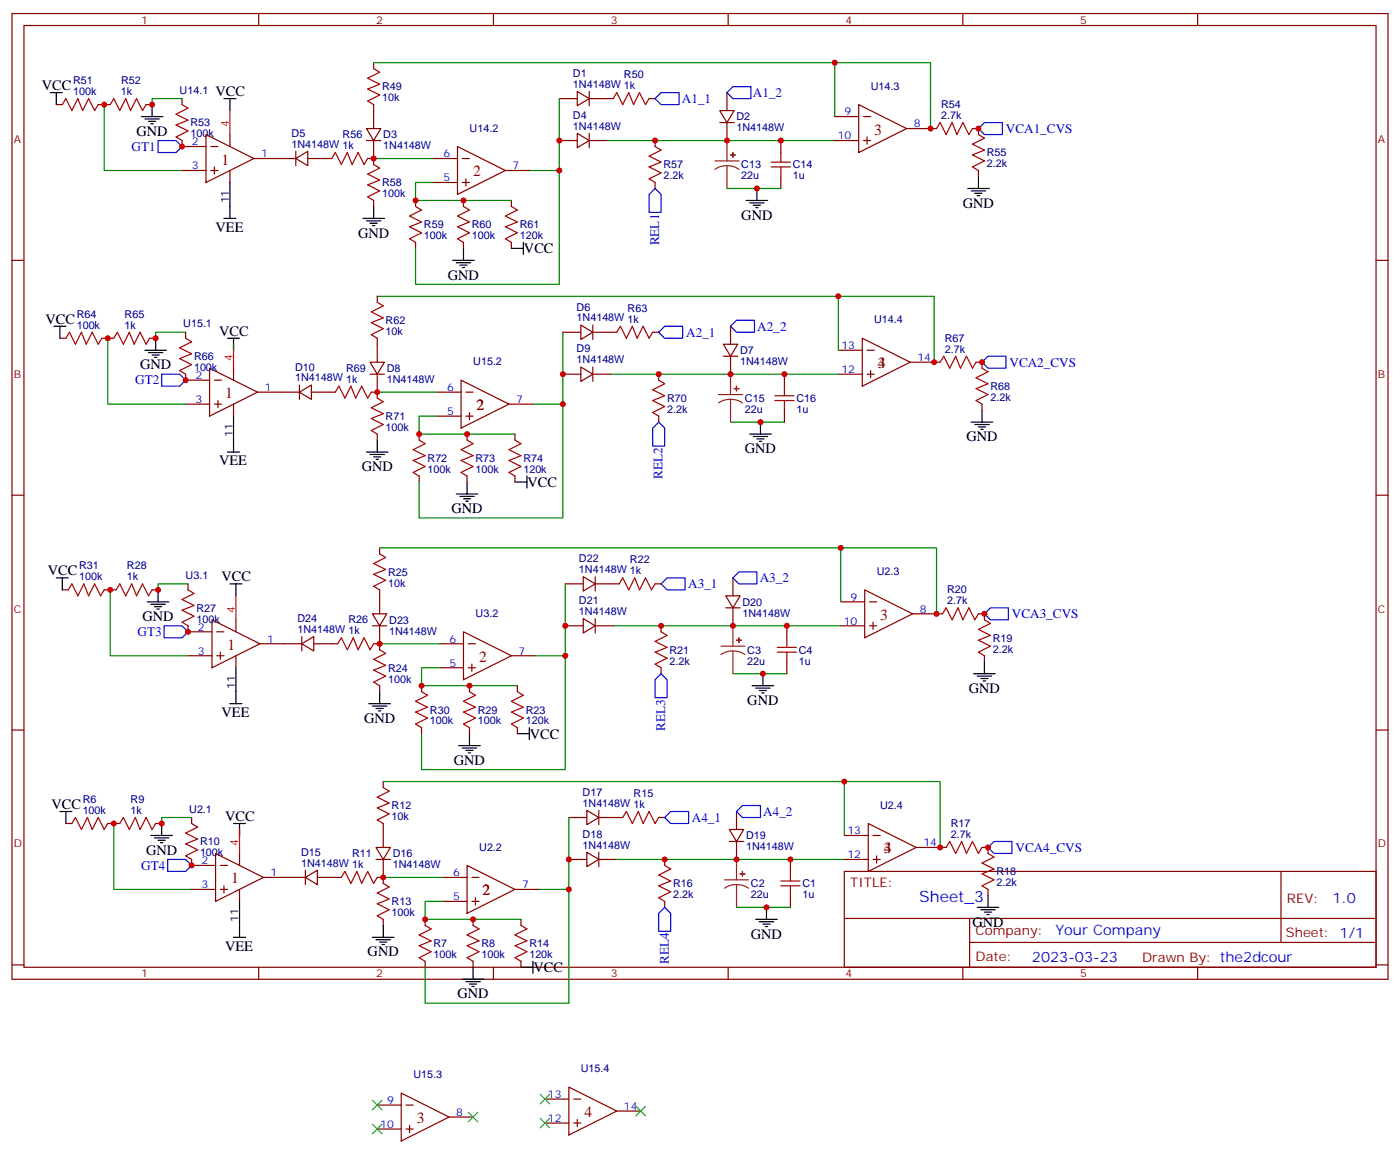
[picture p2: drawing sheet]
<svg xmlns="http://www.w3.org/2000/svg" width="412mm" height="339mm" viewBox="0 0 412 339" stroke-linecap="round" stroke-linejoin="round" font-family="sans-serif">
<g fill="none" stroke="#870000" stroke-width=".35">
<path d="M3.5 4h405.4v284.3h-405.4zM7.1 7.5h398.2v277.3h-398.2zM76.2 4v3.5M110.1 18.5v1.7M145.3 4v3.5M214.5 4v3.5M283.6 4v3.5M352.8 4v3.5M16.6 30.8h1.7M28.9 30.8h3.6M43 30.8h1.8M53.6 29v1.8"/>
<path d="M60.7 39.6l14.1 7.1-14.1 7zM67.7 39.6v3.5M107.9 37.9h4.3l-2.1 3.5zM110.1 30.8v7.1M164.7 29h5.3M170 26.9l3.6 2.1-3.6 2.2zM170 39.3l3.6 2.1-3.6 2.1zM173.6 29h7M173.6 26.9v4.3M173.6 39.3v4.2M191.2 29h1.8M212 32.6h4.3l-2.2 3.5z"/>
<path d="M212 36.1h4.3M214.1 27.3v5.3M214.1 36.1v5.3M245.9 34.3h7M252.9 30.8l14.2 7.1-14.2 7zM254.4 34.3h2.1M267.1 37.9h8.8M286.5 37.9h1.7v1.7M53.6 41.4v1.7h7.1M53.6 50.2h7.1M62.1 43.1h2.1M62.1 50.2h2.1"/>
<path d="M63.1 49.1v2.2M67.7 50.2v3.5M74.8 46.7h12.3M87.1 46.7l3.6-2.1v4.2zM87.1 44.6v4.2M90.7 46.7h7M107.9 41.4h4.3M108.3 46.7h1.8M110.1 41.4v7M110.1 59v1.8M122.4 59v1.8M127.7 46.7h7.1"/>
<path d="M127.7 53.7h7.1M134.8 43.1l14.1 7.1-14.1 7.1zM136.2 46.7h2.1M136.2 53.7h2.1M136.5 59v1.8M137.2 52.7v2.1M148.9 50.2h7M150.6 59v1.8M164.7 41.4h5.3M173.6 41.4h5.3M193 41.4v1.7M193 53.7v1.8"/>
<path d="M230 41.4v3.5M230 52v3.5M245.9 41.4h7M254.4 41.4h2.1M255.4 40.3v2.1M288.2 50.2v1.8M3.5 76.7h3.6M122.4 71.4v1.7M136.5 71.4v1.7M150.6 71.4v1.7M405.3 76.7h3.6M17.6 99.6h1.8"/>
<path d="M30 99.6h3.5M44.1 99.6h1.8M54.7 97.8v1.8M111.1 87.2v1.8M111.1 99.6v7M165.8 97.8h5.3M171.1 95.7l3.5 2.1-3.5 2.1zM174.6 97.8h7.1M174.6 95.7v4.2M192.3 97.8h1.7M215.2 96.1v5.3M254 99.6l14.1 7-14.1 7.1z"/>
<path d="M54.7 110.2v1.7h7M54.7 119h7M61.7 108.4l14.1 7.1-14.1 7zM63.1 111.9h2.2M63.1 119h2.2M64.2 117.9v2.2M68.8 108.4v3.5M68.8 119v3.5M75.8 115.5h12.4M88.2 115.5l3.5-2.2v4.3zM88.2 113.3v4.3M91.7 115.5h7.1"/>
<path d="M109 106.6h4.2l-2.1 3.6zM109 110.2h4.2M109.4 115.5h1.7M111.1 110.2v7M128.8 115.5h7M135.8 111.9l14.1 7.1-14.1 7zM137.2 115.5h2.1M149.9 119h7.1M165.8 110.2h5.3M171.1 108.1l3.5 2.1-3.5 2.1zM174.6 110.2h5.3M174.6 108.1v4.2"/>
<path d="M194 110.2v1.7M213.1 101.4h4.2l-2.1 3.5zM213.1 104.9h4.2M215.2 104.9v5.3M231.1 110.2v3.5M246.9 103.1h7.1M246.9 110.2h7.1M255.4 103.1h2.1M255.4 110.2h2.1M256.5 109.1v2.1M268.1 106.6h8.8M287.5 106.6h1.8v1.8"/>
<path d="M289.3 119v1.8M111.1 127.8v1.8M123.5 127.8v1.8M128.8 122.5h7M137.2 122.5h2.1M137.6 127.8v1.8M138.3 121.5v2.1M151.7 127.8v1.8M194 122.5v1.8M231.1 120.8v3.5M3.5 145.8h3.6M123.5 140.2v1.7"/>
<path d="M137.6 140.2v1.7M151.7 140.2v1.7M405.3 145.8h3.6M18.3 173.7h1.8M30.7 173.7h3.5M44.8 173.7h1.8M55.4 171.9v1.8M111.8 161.3v1.8M111.8 173.7v7M166.5 171.9h5.3M171.8 169.8l3.5 2.1-3.5 2.1zM175.3 171.9h7.1"/>
<path d="M175.3 169.8v4.2M193 171.9h1.7M213.8 175.4h4.2l-2.1 3.6zM213.8 179h4.2M215.9 170.1v5.3M215.9 179v5.3M247.6 177.2h7.1M254.7 173.7l14.1 7-14.1 7.1zM256.1 177.2h2.1M55.4 193.1h7M55.4 184.3v1.7h7M62.4 182.5l14.2 7-14.2 7.1z"/>
<path d="M63.9 193.1h2.1M63.9 186h2.1M64.9 192v2.1M69.5 182.5v3.5M69.5 193.1v3.5M76.6 189.5h12.3M88.9 189.5l3.5-2.1v4.3zM88.9 187.4v4.3M92.4 189.5h7.1M109.7 180.7h4.2l-2.1 3.6zM109.7 184.3h4.2M110.1 189.5h1.7"/>
<path d="M111.8 184.3v7M129.5 189.5h7M129.5 196.6h7M136.5 186l14.1 7.1-14.1 7zM137.9 189.5h2.2M137.9 196.6h2.2M139 195.5v2.2M150.6 193.1h7.1M166.5 184.3h5.3M171.8 182.1l3.5 2.2-3.5 2.1zM175.3 184.3h5.3M175.3 182.1v4.3"/>
<path d="M194.7 184.3v1.7M194.7 196.6v1.8M231.8 184.3v3.5M231.8 194.8v3.6M247.6 184.3h7.1M256.1 184.3h2.1M257.2 183.2v2.1M268.8 180.7h8.8M288.2 180.7h1.8v1.8M290 193.1v1.7M3.5 214.9h3.6M111.8 201.9v1.8"/>
<path d="M124.2 201.9v1.8M124.2 214.2v1.8M138.3 201.9v1.8M138.3 214.2v1.8M152.4 201.9v1.8M152.4 214.2v1.8M405.3 214.9h3.6M112.9 230.1v1.8M172.9 238.6l3.5 2.1-3.5 2.1zM176.4 238.6v4.2M217 238.9v5.3M19.4 242.5h1.8"/>
<path d="M31.7 242.5h3.6M45.9 242.5h1.7M56.4 240.7v1.8M56.4 253v1.8h7.1M63.5 251.3l14.1 7-14.1 7.1zM64.9 254.8h2.1M70.6 251.3v3.5M77.6 258.3h12.4M90 258.3l3.5-2.1v4.3zM90 256.2v4.3M93.5 258.3h7M110.8 249.5h4.2l-2.1 3.5z"/>
<path d="M110.8 253h4.2M111.1 258.3h1.8M112.9 242.5v7M112.9 253v7.1M130.5 258.3h7.1M137.6 254.8l14.1 7.1-14.1 7zM139 258.3h2.1M167.6 253h5.3M167.6 240.7h5.3M172.9 250.9l3.5 2.1-3.5 2.2zM176.4 253h5.3M176.4 240.7h7"/>
<path d="M176.4 250.9v4.3M194 240.7h1.8M195.8 253v1.8M214.8 244.2h4.3l-2.1 3.6zM214.8 247.8h4.3M217 247.8v5.2M232.8 253v3.6M248.7 256.6h156.6v28.2h-156.6zM248.7 253h7.1M248.7 246h7.1M255.8 242.5l14.1 7-14.1 7.1zM257.2 253h2.1"/>
<path d="M257.2 246h2.1M258.2 252v2.1M269.9 249.5h8.8M289.3 249.5h1.7v1.8M377.3 256.6v20.9M56.4 261.9h7.1M64.9 261.9h2.1M66 260.8v2.1M70.6 261.9v3.5M112.9 270.7v1.8M125.2 270.7v1.8M130.5 265.4h7.1"/>
<path d="M139 265.4h2.1M139.3 270.7v1.8M140.1 264.3v2.2M151.7 261.9h7M153.5 270.7v1.8M195.8 265.4v1.8M232.8 263.6v3.6M248.7 270.4h156.5M285.6 277.5h119.6M285.6 270.4v14.1M291 261.9v1.7M3.5 284.1h3.6"/>
<path d="M76.2 284.8v3.5M125.2 283v1.8M139.3 283v1.8M145.3 284.8v3.5M153.5 283v1.8M214.5 284.8v3.5M283.6 284.8v3.5M352.8 284.8v3.5M405.3 284.1h3.6M111.1 325.4h7.1M111.1 332.4h7.1M118.2 321.8l14.1 7.1-14.1 7.1z"/>
<path d="M119.6 325.4h2.1M119.6 332.4h2.1M120.6 331.4v2.1M132.3 328.9h7M160.5 323.6h7.1M160.5 330.7h7.1M167.6 320.1l14.1 7-14.1 7.1zM169 323.6h2.1M169 330.7h2.1M170 329.6v2.1M181.7 327.1h7"/>
</g>
<g fill="none" stroke="#000" stroke-width=".35">
<path d="M14.8 27.3h3.5M16.6 27.3v3.5M41.6 34.3h6.4M42.7 35h4.2M43.7 35.7h2.2M44.4 36.4h.8M44.8 30.8v3.5M66 29h3.5M67.7 29v3.6M67.7 53.7v10.6M219.8 59h6.3M220.8 59.7h4.3"/>
<path d="M223 55.5v3.5M285 55.5h6.4M286.1 56.2h4.2M287.2 56.9h2.1M287.9 57.6h.7M288.2 52v3.5M66 64.3h3.5M106.9 64.3h6.3M107.9 65h4.3M109 65.7h2.1M109.7 66.4h.7M110.1 60.8v3.5"/>
<path d="M133.3 76.7h6.4M134.4 77.4h4.2M135.5 78.1h2.1M136.2 78.8h.7M136.5 73.1v3.6M150.6 73.1h3.6M154.2 71.4v3.5M221.9 60.4h2.1M222.6 61.1h.7M15.9 96.1h3.5M17.6 96.1v3.5M45.9 99.6v3.5"/>
<path d="M67 99.6h3.6M68.8 99.6v3.5M42.7 103.1h6.3M43.7 103.8h4.3M44.8 104.5h2.1M45.5 105.2h.7M67 133.1h3.6M68.8 122.5v10.6M107.9 133.1h6.4M109 133.8h4.2M110.1 134.5h2.1M110.8 135.2h.7"/>
<path d="M111.1 129.6v3.5M220.8 127.8h6.4M221.9 128.5h4.2M223 129.2h2.1M223.7 129.9h.7M224 124.3v3.5M286.1 124.3h6.4M287.2 125h4.2M288.2 125.7h2.1M288.9 126.4h.7M289.3 120.8v3.5M134.4 145.5h6.4"/>
<path d="M135.5 146.2h4.2M136.5 146.9h2.1M137.2 147.6h.7M137.6 141.9v3.6M151.7 141.9h3.5M155.2 140.2v3.5M16.6 170.1h3.5M18.3 170.1v3.6M43.4 177.2h6.3M44.4 177.9h4.3M45.5 178.6h2.1M46.2 179.3h.7"/>
<path d="M46.6 173.7v3.5M67.7 171.9h3.6M69.5 171.9v3.5M69.5 196.6v10.6M224.7 198.4v3.5M286.8 198.4h6.4M287.9 199.1h4.2M288.9 199.8h2.1M290 194.8v3.6M67.7 207.2h3.6M108.7 207.2h6.3M109.7 207.9h4.2"/>
<path d="M110.8 208.6h2.1M111.5 209.3h.7M111.8 203.7v3.5M135.1 219.5h6.4M138.3 216v3.5M152.4 216h3.5M155.9 214.2v3.6M221.5 201.9h6.4M222.6 202.6h4.2M223.7 203.3h2.1M224.4 204h.7M289.6 200.5h.7"/>
<path d="M17.6 238.9h3.6M19.4 238.9v3.6M136.2 220.2h4.2M137.2 220.9h2.1M137.9 221.7h.7M44.4 246h6.4M45.5 246.7h4.2M46.6 247.4h2.1M47.3 248.1h.7M47.6 242.5v3.5M68.8 242.5h3.5M70.6 242.5v3.5"/>
<path d="M68.8 276h3.5M70.6 265.4v10.6M109.7 276h6.4M110.8 276.7h4.2M111.8 277.4h2.1M112.5 278.1h.7M112.9 272.5v3.5M222.6 270.7h6.4M223.7 271.4h4.2M224.7 272.1h2.1M225.4 272.8h.7M225.8 267.2v3.5"/>
<path d="M287.9 267.2h6.3M288.9 267.9h4.3M290 268.6h2.1M290.7 269.3h.7M291 263.6v3.6M136.2 288.3h6.3M137.2 289h4.3M138.3 289.7h2.1M139 290.4h.7M139.3 284.8v3.5M153.5 284.8h3.5M157 283v3.6"/>
</g>
<g fill="none" stroke="#a10000" stroke-width=".35">
<path d="M18.3 30.8l1.1-1.8 1.8 3.6 1.7-3.6 1.4 3.6 1.8-3.6 1.8 3.6 1-1.8M32.5 30.8l1-1.8 1.8 3.6 1.7-3.6 1.5 3.6 1.7-3.6 1.8 3.6 1-1.8M53.6 30.8l1.8 1.1-3.5 1.7 3.5 1.8-3.5 1.4 3.5 1.8-3.5 1.7 1.7 1.1M110.1 20.2l1.7 1.1-3.5 1.7 3.5 1.8-3.5 1.4 3.5 1.8-3.5 1.7 1.8 1.1M180.6 29l1.1-1.7 1.7 3.5 1.8-3.5 1.4 3.5 1.8-3.5 1.7 3.5 1.1-1.8M275.9 37.9l1-1.8 1.8 3.5 1.8-3.5 1.4 3.5 1.7-3.5 1.8 3.5 1.1-1.7M288.2 39.6l1.8 1.1-3.5 1.7 3.5 1.8-3.5 1.4 3.5 1.8-3.5 1.7 1.7 1.1M97.7 46.7l1.1-1.8 1.7 3.5 1.8-3.5 1.4 3.5 1.8-3.5 1.7 3.5 1.1-1.7M110.1 48.4l1.7 1.1-3.5 1.8 3.5 1.7-3.5 1.4 3.5 1.8-3.5 1.8 1.8 1M193 43.1l1.7 1.1-3.5 1.8 3.5 1.7-3.5 1.4 3.5 1.8-3.5 1.8 1.8 1M227.2 49.1h5.6M227.2 47.7h5.6"/>
<path d="M230 44.9v2.8M230 49.1v2.9M122.4 60.8l1.8 1-3.6 1.8 3.6 1.8-3.6 1.4 3.6 1.7-3.6 1.8 1.8 1.1M136.5 60.8l1.8 1-3.5 1.8 3.5 1.8-3.5 1.4 3.5 1.7-3.5 1.8 1.7 1.1M150.6 60.8l1.8 1-3.5 1.8 3.5 1.8-3.5 1.4 3.5 1.7-3.5 1.8 1.7 1.1M19.4 99.6l1.1-1.8 1.7 3.6 1.8-3.6 1.4 3.6 1.8-3.6 1.7 3.6 1.1-1.8M33.5 99.6l1.1-1.8 1.7 3.6 1.8-3.6 1.4 3.6 1.8-3.6 1.7 3.6 1.1-1.8M54.7 99.6l1.7 1-3.5 1.8 3.5 1.8-3.5 1.4 3.5 1.8-3.5 1.7 1.8 1.1M111.1 89l1.8 1.1-3.5 1.7 3.5 1.8-3.5 1.4 3.5 1.8-3.5 1.7 1.7 1.1M181.7 97.8l1-1.7 1.8 3.5 1.8-3.5 1.4 3.5 1.7-3.5 1.8 3.5 1.1-1.8M98.8 115.5l1-1.8 1.8 3.5 1.8-3.5 1.4 3.5 1.7-3.5 1.8 3.5 1.1-1.7M111.1 117.2l1.8 1.1-3.5 1.8 3.5 1.7-3.5 1.4 3.5 1.8-3.5 1.8 1.7 1"/>
<path d="M194 111.9l1.8 1.1-3.5 1.8 3.5 1.7-3.5 1.4 3.5 1.8-3.5 1.8 1.7 1M228.2 117.9h5.7M228.2 116.5h5.7M231.1 113.7v2.8M231.1 117.9v2.9M276.9 106.6l1.1-1.7 1.8 3.5 1.7-3.5 1.4 3.5 1.8-3.5 1.8 3.5 1-1.8M289.3 108.4l1.7 1.1-3.5 1.7 3.5 1.8-3.5 1.4 3.5 1.8-3.5 1.7 1.8 1.1M123.5 129.6l1.7 1-3.5 1.8 3.5 1.8-3.5 1.4 3.5 1.7-3.5 1.8 1.8 1.1M137.6 129.6l1.7 1-3.5 1.8 3.5 1.8-3.5 1.4 3.5 1.7-3.5 1.8 1.8 1.1M151.7 129.6l1.8 1-3.6 1.8 3.6 1.8-3.6 1.4 3.6 1.7-3.6 1.8 1.8 1.1M20.1 173.7l1.1-1.8 1.7 3.5 1.8-3.5 1.4 3.5 1.8-3.5 1.7 3.5 1.1-1.7M34.2 173.7l1.1-1.8 1.7 3.5 1.8-3.5 1.4 3.5 1.8-3.5 1.7 3.5 1.1-1.7"/>
<path d="M55.4 173.7l1.7 1-3.5 1.8 3.5 1.8-3.5 1.4 3.5 1.7-3.5 1.8 1.8 1.1M111.8 163.1l1.8 1-3.5 1.8 3.5 1.8-3.5 1.4 3.5 1.8-3.5 1.7 1.7 1.1M182.4 171.9l1-1.8 1.8 3.6 1.8-3.6 1.4 3.6 1.7-3.6 1.8 3.6 1.1-1.8M99.5 189.5l1-1.7 1.8 3.5 1.8-3.5 1.4 3.5 1.7-3.5 1.8 3.5 1.1-1.8M111.8 191.3l1.8 1.1-3.5 1.7 3.5 1.8-3.5 1.4 3.5 1.8-3.5 1.7 1.7 1.1M194.7 186l1.8 1.1-3.5 1.7 3.5 1.8-3.5 1.4 3.5 1.8-3.5 1.7 1.7 1.1M229 192h5.6M229 190.6h5.6M231.8 187.8v2.8M231.8 192v2.8M277.6 180.7l1.1-1.7 1.8 3.5 1.7-3.5 1.4 3.5 1.8-3.5 1.8 3.5 1-1.8M290 182.5l1.7 1.1-3.5 1.7 3.5 1.8-3.5 1.4 3.5 1.8-3.5 1.7 1.8 1.1"/>
<path d="M124.2 203.7l1.7 1-3.5 1.8 3.5 1.7-3.5 1.5 3.5 1.7-3.5 1.8 1.8 1M138.3 203.7l1.8 1-3.6 1.8 3.6 1.7-3.6 1.5 3.6 1.7-3.6 1.8 1.8 1M152.4 203.7l1.8 1-3.6 1.8 3.6 1.7-3.6 1.5 3.6 1.7-3.6 1.8 1.8 1M112.9 231.9l1.8 1-3.6 1.8 3.6 1.8-3.6 1.4 3.6 1.7-3.6 1.8 1.8 1.1M21.2 242.5l1-1.8 1.8 3.5 1.8-3.5 1.4 3.5 1.7-3.5 1.8 3.5 1-1.7M35.3 242.5l1-1.8 1.8 3.5 1.8-3.5 1.4 3.5 1.7-3.5 1.8 3.5 1.1-1.7M56.4 242.5l1.8 1-3.5 1.8 3.5 1.8-3.5 1.4 3.5 1.7-3.5 1.8 1.7 1M100.5 258.3l1.1-1.7 1.8 3.5 1.7-3.5 1.4 3.5 1.8-3.5 1.8 3.5 1-1.8M183.4 240.7l1.1-1.8 1.8 3.6 1.7-3.6 1.4 3.6 1.8-3.6 1.8 3.6 1-1.8M195.8 254.8l1.8 1.1-3.6 1.7 3.6 1.8-3.6 1.4 3.6 1.8-3.6 1.7 1.8 1.1M230 259.4h5.7M232.8 256.6v2.8"/>
<path d="M278.7 249.5l1.1-1.7 1.7 3.5 1.8-3.5 1.4 3.5 1.8-3.5 1.7 3.5 1.1-1.8M291 251.3l1.8 1-3.5 1.8 3.5 1.8-3.5 1.4 3.5 1.7-3.5 1.8 1.7 1.1M112.9 260.1l1.8 1.1-3.6 1.7 3.6 1.8-3.6 1.4 3.6 1.8-3.6 1.7 1.8 1.1M125.2 272.5l1.8 1-3.5 1.8 3.5 1.7-3.5 1.4 3.5 1.8-3.5 1.8 1.7 1M139.3 272.5l1.8 1-3.5 1.8 3.5 1.7-3.5 1.4 3.5 1.8-3.5 1.8 1.7 1M153.5 272.5l1.7 1-3.5 1.8 3.5 1.7-3.5 1.4 3.5 1.8-3.5 1.8 1.8 1M230 260.8h5.7M232.8 260.8v2.8"/>
</g>
<g fill="none" stroke="#8c2424" stroke-width=".35">
<path d="M210.6 47.4h7.1M214.1 48.8l-1.8 .2-1.7 .8M214.1 48.8l1.9 .2 1.7 .8M214.1 41.4v6M214.1 48.8v6.7M211.7 116.2h7M215.2 117.6l-1.9 .2-1.6 .8M215.2 117.6l1.8 .2 1.7 .8M215.2 110.2v6M215.2 117.6v6.7M212.4 190.3h7M215.9 191.7l-1.9 .2-1.6 .8"/>
<path d="M215.9 191.7l1.9 .2 1.6 .8M215.9 184.3v6M215.9 191.7v6.7M213.4 259h7.1M217 253v6M217 260.5l-1.9 .2-1.7 .8M217 260.5l1.8 .2 1.7 .8M217 260.5v6.7"/>
</g>
<g fill="#8c2424" stroke="#8c2424" stroke-width=".35">
<path d="M215.2 45.6h1.4z"/>
<path d="M215.9 44.9v1.4z"/>
<path d="M216.3 114.4h1.4z"/>
<path d="M216.9 113.7l.1 1.4z"/>
<path d="M218 257.3h1.4z"/>
<path d="M218.7 256.6v1.4z"/>
<path d="M217 188.5h1.4z"/>
<path d="M217.6 187.8l.1 1.4z"/>
</g>
<g fill="none" stroke="#008700" stroke-width=".35">
<path d="M110.1 18.5h135.8v15.8M245.9 18.5h28.2v19.4M30.7 30.8v19.4h22.9M53.6 29h-8.8v1.8M164.7 29v21.2M110.1 46.7h17.6M127.7 53.7h-5.3v5.3h28.2M155.9 50.2h8.8v33.5h-42.3v-10.6M178.9 41.4h67M214.1 55.5h15.9M31.7 99.6v19.4h23M54.7 97.8h-8.8v1.8"/>
<path d="M111.1 87.2h135.8v15.9M165.8 97.8v21.2M246.9 87.2h28.3v19.4M68.8 101.4v1.7M111.1 115.5h17.7M157 119h8.8v33.5h-42.3v-10.6M179.9 110.2h67M128.8 122.5h-5.3v5.3h28.2M215.2 124.3h15.9M32.5 173.7v19.4h22.9M55.4 171.9h-8.8v1.8M111.8 161.3h135.8v15.9"/>
<path d="M166.5 171.9v21.2M247.6 161.3h28.3v19.4M111.8 189.5h17.7M129.5 196.6h-5.3v5.3h28.2M157.7 193.1h8.8v33.5h-42.3v-10.6M180.6 184.3h67M215.9 198.4h15.9M112.9 230.1h135.8v15.9M248.7 230.1h28.2v19.4M33.5 242.5v19.4h22.9M56.4 240.7h-8.8v1.8M70.6 244.2v1.8"/>
<path d="M112.9 258.3h17.6M167.6 240.7v21.2M181.7 253h67M130.5 265.4h-5.3v5.3h28.3M158.7 261.9h8.9v33.5h-42.4v-10.6M217 267.2h15.8"/>
</g>
<g fill="none" stroke="#00f" stroke-width=".35">
<path d="M194.7 27.3h5.3v3.5h-5.3l-1.7-1.8zM214.1 27.3l1.8-1.8h5.3v3.5h-5.3zM288.2 37.9l1.8-1.8h5.3v3.5h-5.3zM46.6 41.4h5.3l1.7 1.7-1.7 1.8h-5.3zM193 55.5l1.7 1.8v5.2h-3.5v-5.2zM195.8 96.1h5.3v3.5h-5.3l-1.8-1.8zM215.2 96.1l1.8-1.8h5.2v3.5h-5.2zM47.6 110.2h5.3l1.8 1.7-1.8 1.8h-5.3zM291 104.9h5.3v3.5h-5.3l-1.7-1.8zM194 124.3l1.8 1.7v5.3h-3.5v-5.3zM194.7 171.9l1.8-1.8h5.3v3.6h-5.3zM215.9 170.1l1.8-1.7h5.3v3.5h-5.3z"/>
<path d="M48.3 184.3h5.3l1.8 1.7-1.8 1.8h-5.3zM194.7 198.4l1.8 1.7v5.3h-3.5v-5.3zM290 180.7l1.7-1.7h5.3v3.5h-5.3zM217 238.9l1.7-1.7h5.3v3.5h-5.3zM49.4 253h5.3l1.7 1.8-1.7 1.8h-5.3zM195.8 240.7l1.8-1.8h5.2v3.6h-5.2zM291 249.5l1.8-1.7h5.3v3.5h-5.3zM195.8 267.2l1.8 1.7v5.3h-3.6v-5.3z"/>
</g>
<path d="M67.7 32.6v7M68.8 101.4v7M69.5 175.4v7.1M70.6 244.2v7.1" fill="none" stroke="#f00" stroke-width=".35"/>
<path d="M109.7 324l2.8 2.8M109.7 331l2.8 2.8M112.5 324l-2.8 2.8M112.5 331l-2.8 2.8M137.9 327.5l2.9 2.8M140.8 327.5l-2.9 2.8M159.1 329.2l2.8 2.9M159.1 322.2l2.8 2.8M161.9 329.2l-2.8 2.9M161.9 322.2l-2.8 2.8M187.3 325.7l2.8 2.8M190.1 325.7l-2.8 2.8" fill="none" stroke="#3c3" stroke-width=".35"/>
<g fill="#c00">
<circle cx="30.7" cy="30.8" r=".88"/>
<circle cx="44.8" cy="30.8" r=".88"/>
<circle cx="110.1" cy="46.7" r=".88"/>
<circle cx="122.4" cy="59" r=".88"/>
<circle cx="136.5" cy="59" r=".88"/>
<circle cx="164.7" cy="50.2" r=".88"/>
<circle cx="164.7" cy="41.4" r=".88"/>
<circle cx="214.1" cy="41.4" r=".88"/>
<circle cx="223" cy="55.5" r=".88"/>
<circle cx="230" cy="41.4" r=".88"/>
<circle cx="245.9" cy="18.5" r=".88"/>
<circle cx="246.9" cy="87.2" r=".88"/>
<circle cx="231.1" cy="110.2" r=".88"/>
<circle cx="224" cy="124.3" r=".88"/>
<circle cx="215.2" cy="110.2" r=".88"/>
<circle cx="165.8" cy="110.2" r=".88"/>
<circle cx="165.8" cy="119" r=".88"/>
<circle cx="137.6" cy="127.8" r=".88"/>
<circle cx="123.5" cy="127.8" r=".88"/>
<circle cx="111.1" cy="115.5" r=".88"/>
<circle cx="45.9" cy="99.6" r=".88"/>
<circle cx="31.8" cy="99.6" r=".88"/>
<circle cx="275.2" cy="106.6" r=".88"/>
<circle cx="194" cy="110.2" r=".88"/>
<circle cx="54.7" cy="111.9" r=".88"/>
<circle cx="193" cy="41.4" r=".88"/>
<circle cx="289.3" cy="106.6" r=".88"/>
<circle cx="274.1" cy="37.9" r=".88"/>
<circle cx="53.6" cy="43.1" r=".88"/>
<circle cx="288.2" cy="37.9" r=".88"/>
<circle cx="290" cy="180.7" r=".88"/>
<circle cx="55.4" cy="186" r=".88"/>
<circle cx="275.9" cy="180.7" r=".88"/>
<circle cx="291" cy="249.5" r=".88"/>
<circle cx="194.7" cy="184.3" r=".88"/>
<circle cx="56.4" cy="254.8" r=".88"/>
<circle cx="195.8" cy="253" r=".88"/>
<circle cx="276.9" cy="249.5" r=".88"/>
<circle cx="33.5" cy="242.5" r=".88"/>
<circle cx="47.6" cy="242.5" r=".88"/>
<circle cx="112.9" cy="258.3" r=".88"/>
<circle cx="125.2" cy="270.7" r=".88"/>
<circle cx="139.3" cy="270.7" r=".88"/>
<circle cx="167.6" cy="261.9" r=".88"/>
<circle cx="167.6" cy="253" r=".88"/>
<circle cx="217" cy="253" r=".88"/>
<circle cx="225.8" cy="267.2" r=".88"/>
<circle cx="232.8" cy="253" r=".88"/>
<circle cx="248.7" cy="230.1" r=".88"/>
<circle cx="247.7" cy="161.3" r=".88"/>
<circle cx="231.8" cy="184.3" r=".88"/>
<circle cx="224.7" cy="198.4" r=".88"/>
<circle cx="215.9" cy="184.3" r=".88"/>
<circle cx="166.5" cy="184.3" r=".88"/>
<circle cx="166.5" cy="193.1" r=".88"/>
<circle cx="138.3" cy="201.9" r=".88"/>
<circle cx="124.2" cy="201.9" r=".88"/>
<circle cx="111.8" cy="189.5" r=".88"/>
<circle cx="46.6" cy="173.7" r=".88"/>
<circle cx="32.5" cy="173.7" r=".88"/>
</g>
<g font-size="4.6" fill="#800">
<text x="257.5" y="39.6">3</text>
<text x="65.3" y="48.4">1</text>
<text x="139.3" y="52">2</text>
<text x="258.6" y="108.4">4</text>
<text x="258.6" y="108.4">3</text>
<text x="66.3" y="117.2">1</text>
<text x="140.4" y="120.8">2</text>
<text x="259.3" y="182.5">3</text>
<text x="67" y="191.3">1</text>
<text x="141.1" y="194.8">2</text>
<text x="260.3" y="251.3">3</text>
<text x="260.3" y="251.3">4</text>
<text x="68.1" y="260.1">1</text>
<text x="142.2" y="263.6">2</text>
<text x="172.2" y="328.9">4</text>
<text x="122.8" y="330.7">3</text>
</g>
<text font-size="4.6" fill="#00f" x="270.8" y="265.6">Sheet_3</text>
<g font-size="4.2">
<text x="12.3" y="26.6">VCC</text>
<text x="63.5" y="28.3">VCC</text>
<text x="40.2" y="40">GND</text>
<text x="218.4" y="64.7">GND</text>
<text x="283.6" y="61.1">GND</text>
<text x="63.5" y="68.2">VEE</text>
<text x="105.5" y="70">GND</text>
<text x="154.3" y="74.6">VCC</text>
<text x="131.9" y="82.3">GND</text>
<text x="13.4" y="95.4">VCC</text>
<text x="64.6" y="98.9">VCC</text>
<text x="41.3" y="108.8">GND</text>
<text x="284.7" y="129.9">GND</text>
<text x="64.6" y="137">VEE</text>
<text x="219.4" y="133.5">GND</text>
<text x="106.5" y="138.7">GND</text>
<text x="155.4" y="143.4">VCC</text>
<text x="133" y="151.1">GND</text>
<text x="14.1" y="169.4">VCC</text>
<text x="65.3" y="171.2">VCC</text>
<text x="42" y="182.8">GND</text>
<text x="220.1" y="207.5">GND</text>
<text x="285.4" y="204">GND</text>
<text x="65.3" y="211.1">VEE</text>
<text x="107.2" y="212.8">GND</text>
<text x="156.1" y="217.4">VCC</text>
<text x="133.7" y="225.2">GND</text>
<text x="15.2" y="238.2">VCC</text>
<text x="66.3" y="241.8">VCC</text>
<text x="43" y="251.6">GND</text>
<text x="286.5" y="272.8">GND</text>
<text x="66.3" y="279.9">VEE</text>
<text x="108.3" y="281.6">GND</text>
<text x="221.2" y="276.3">GND</text>
<text x="157.2" y="286.2">VCC</text>
<text x="134.8" y="294">GND</text>
</g>
<g font-size="4.2" fill="#00f">
<text x="392.5" y="265.8">1.0</text>
<text x="310.9" y="275.4">Your Company</text>
<text x="304" y="283.2">2023-03-23</text>
</g>
<g font-size="3.9" fill="#00f">
<text x="221.8" y="28.6">A1_2</text>
<text x="200.9" y="30.4">A1_1</text>
<text x="296.3" y="39.2">VCA1_CVS</text>
<text x="38.8" y="44.4">GT1</text>
<text x="194.2" y="72.2" transform="rotate(-90 194.2 72.2)">REL1</text>
<text x="202.1" y="99.1">A2_1</text>
<text x="223.1" y="97.4">A2_2</text>
<text x="297.4" y="107.9">VCA2_CVS</text>
<text x="39.8" y="113.1">GT2</text>
<text x="195.2" y="141" transform="rotate(-90 195.2 141)">REL2</text>
<text x="202.8" y="173.2">A3_1</text>
<text x="223.8" y="171.5">A3_2</text>
<text x="298.1" y="182">VCA3_CVS</text>
<text x="40.5" y="187.2">GT3</text>
<text x="195.9" y="215.1" transform="rotate(-90 195.9 215.1)">REL3</text>
<text x="203.8" y="242">A4_1</text>
<text x="224.8" y="240.3">A4_2</text>
<text x="299.1" y="250.8">VCA4_CVS</text>
<text x="41.6" y="256">GT4</text>
<text x="197" y="283.9" transform="rotate(-90 197 283.9)">REL4</text>
</g>
<g font-size="3.9" fill="#800">
<text x="250.5" y="261.2">TITLE:</text>
<text x="379.1" y="265.8">REV:</text>
<text x="287.4" y="275.4">Company:</text>
<text x="378.7" y="276">Sheet: 1/1</text>
<text x="287.4" y="283">Date:</text>
<text x="336.4" y="283.1">Drawn By: the2dcour</text>
</g>
<g font-size="3.2" fill="#800">
<text x="41.6" y="7">1</text>
<text x="110.8" y="7">2</text>
<text x="179.9" y="7">3</text>
<text x="249.1" y="7">4</text>
<text x="318.2" y="7">5</text>
<text x="4.1" y="42.1">A</text>
<text x="405.9" y="42.1">A</text>
<text x="4.1" y="111.2">B</text>
<text x="405.9" y="111.2">B</text>
<text x="4.1" y="180.4">C</text>
<text x="405.9" y="180.4">C</text>
<text x="4.1" y="249.5">D</text>
<text x="405.9" y="249.5">D</text>
<text x="41.6" y="287.8">1</text>
<text x="110.8" y="287.8">2</text>
<text x="179.9" y="287.8">3</text>
<text x="249.1" y="287.8">4</text>
<text x="318.2" y="287.8">5</text>
</g>
<g font-size="3.2" fill="#000080">
<text x="168.8" y="22.6">D1</text>
<text x="183.8" y="23">R50</text>
<text x="21.5" y="28">100k</text>
<text x="21.5" y="24.8">R51</text>
<text x="35.6" y="28">1k</text>
<text x="35.6" y="24.8">R52</text>
<text x="52.9" y="27.6">U14.1</text>
<text x="112.5" y="29.9">10k</text>
<text x="112.5" y="26.6">R49</text>
<text x="168.8" y="25.9">1N4148W 1k</text>
<text x="256.5" y="26.4">U14.3</text>
<text x="168.8" y="35">D4</text>
<text x="217" y="35.5">D2</text>
<text x="277.2" y="35">2.7k</text>
<text x="277.2" y="31.8">R54</text>
<text x="56.1" y="40.4">100k</text>
<text x="56.1" y="37.2">R53</text>
<text x="85.9" y="40.3">D5</text>
<text x="100.9" y="40.7">R56</text>
<text x="112.9" y="40.8">D3</text>
<text x="138.3" y="38.8">U14.2</text>
<text x="168.8" y="38.2">1N4148W</text>
<text x="217" y="38.7">1N4148W</text>
<text x="85.9" y="43.5">1N4148W 1k</text>
<text x="112.9" y="44">1N4148W</text>
<text x="290.7" y="46">R55</text>
<text x="195.4" y="52.8">2.2k</text>
<text x="195.4" y="49.6">R57</text>
<text x="218.4" y="52.8">22u</text>
<text x="218.4" y="49.6">C13</text>
<text x="233.5" y="52.8">1u</text>
<text x="233.5" y="49.6">C14</text>
<text x="290.7" y="49.3">2.2k</text>
<text x="112.5" y="58.1">100k</text>
<text x="112.5" y="54.9">R58</text>
<text x="124.9" y="70.4">100k</text>
<text x="124.9" y="67.2">R59</text>
<text x="139" y="70.4">100k</text>
<text x="139" y="67.2">R60</text>
<text x="153.1" y="70.4">120k</text>
<text x="153.1" y="67.2">R61</text>
<text x="22.6" y="93.6">R64</text>
<text x="36.7" y="93.6">R65</text>
<text x="113.6" y="95.4">R62</text>
<text x="169.8" y="94.7">1N4148W 1k</text>
<text x="169.8" y="91.4">D6</text>
<text x="184.9" y="91.8">R63</text>
<text x="257.5" y="95.2">U14.4</text>
<text x="22.6" y="96.8">100k</text>
<text x="36.7" y="96.8">1k</text>
<text x="54" y="96.4">U15.1</text>
<text x="113.6" y="98.7">10k</text>
<text x="278.3" y="100.6">R67</text>
<text x="57.2" y="106">R66</text>
<text x="139.4" y="107.6">U15.2</text>
<text x="169.8" y="107">1N4148W</text>
<text x="169.8" y="103.8">D9</text>
<text x="218" y="107.5">1N4148W</text>
<text x="218" y="104.3">D7</text>
<text x="278.3" y="103.8">2.7k</text>
<text x="57.1" y="109.2">100k</text>
<text x="86.9" y="112.3">1N4148W 1k</text>
<text x="86.9" y="109.1">D10</text>
<text x="102" y="109.5">R69</text>
<text x="113.9" y="112.8">1N4148W</text>
<text x="113.9" y="109.5">D8</text>
<text x="196.5" y="118.4">R70</text>
<text x="219.4" y="118.4">C15</text>
<text x="234.6" y="118.4">C16</text>
<text x="291.7" y="118.1">2.2k</text>
<text x="291.8" y="114.8">R68</text>
<text x="113.6" y="123.7">R71</text>
<text x="196.5" y="121.6">2.2k</text>
<text x="219.4" y="121.6">22u</text>
<text x="234.6" y="121.6">1u</text>
<text x="113.6" y="126.9">100k</text>
<text x="125.9" y="136">R72</text>
<text x="140.1" y="136">R73</text>
<text x="154.2" y="136">R74</text>
<text x="125.9" y="139.2">100k</text>
<text x="140.1" y="139.2">100k</text>
<text x="154.2" y="139.2">120k</text>
<text x="23.3" y="167.7">R31</text>
<text x="37.4" y="167.7">R28</text>
<text x="170.6" y="165.5">D22</text>
<text x="185.6" y="165.9">R22</text>
<text x="23.3" y="170.9">100k</text>
<text x="37.4" y="170.9">1k</text>
<text x="54.7" y="170.5">U3.1</text>
<text x="114.3" y="172.7">10k</text>
<text x="114.3" y="169.5">R25</text>
<text x="170.5" y="168.7">1N4148W 1k</text>
<text x="258.3" y="169.3">U2.3</text>
<text x="170.6" y="177.9">D21</text>
<text x="218.7" y="178.3">D20</text>
<text x="279" y="177.9">2.7k</text>
<text x="279" y="174.7">R20</text>
<text x="57.9" y="183.3">100k</text>
<text x="57.9" y="180.1">R27</text>
<text x="87.6" y="183.2">D24</text>
<text x="102.7" y="183.6">R26</text>
<text x="114.7" y="183.6">D23</text>
<text x="140.1" y="181.6">U3.2</text>
<text x="170.5" y="181.1">1N4148W</text>
<text x="218.7" y="181.6">1N4148W</text>
<text x="87.6" y="186.4">1N4148W 1k</text>
<text x="114.7" y="186.9">1N4148W</text>
<text x="292.5" y="188.9">R19</text>
<text x="114.3" y="197.7">R24</text>
<text x="197.2" y="195.7">2.2k</text>
<text x="197.2" y="192.4">R21</text>
<text x="220.1" y="195.7">22u</text>
<text x="220.1" y="192.4">C3</text>
<text x="235.3" y="195.7">1u</text>
<text x="235.3" y="192.4">C4</text>
<text x="292.5" y="192.1">2.2k</text>
<text x="114.3" y="201">100k</text>
<text x="126.6" y="213.3">100k</text>
<text x="126.7" y="210.1">R30</text>
<text x="140.8" y="213.3">100k</text>
<text x="140.8" y="210.1">R29</text>
<text x="154.9" y="213.3">120k</text>
<text x="154.9" y="210.1">R23</text>
<text x="24.4" y="239.6">100k</text>
<text x="24.4" y="236.5">R6</text>
<text x="38.5" y="239.6">1k</text>
<text x="38.5" y="236.5">R9</text>
<text x="55.7" y="239.2">U2.1</text>
<text x="115.4" y="238.3">R12</text>
<text x="171.6" y="237.5">1N4148W 1k</text>
<text x="171.6" y="234.3">D17</text>
<text x="186.6" y="234.7">R15</text>
<text x="259.3" y="238.1">U2.4</text>
<text x="115.4" y="241.5">10k</text>
<text x="280.1" y="243.5">R17</text>
<text x="58.9" y="248.9">R10</text>
<text x="88.7" y="252">D15</text>
<text x="141.2" y="250.4">U2.2</text>
<text x="171.6" y="249.9">1N4148W</text>
<text x="171.6" y="246.7">D18</text>
<text x="219.8" y="250.4">1N4148W</text>
<text x="219.8" y="247.1">D19</text>
<text x="280.1" y="246.7">2.7k</text>
<text x="58.9" y="252.1">100k</text>
<text x="88.7" y="255.2">1N4148W 1k</text>
<text x="103.7" y="252.3">R11</text>
<text x="115.7" y="255.6">1N4148W</text>
<text x="115.7" y="252.4">D16</text>
<text x="293.5" y="257.7">R18</text>
<text x="198.3" y="261.2">R16</text>
<text x="221.2" y="261.2">C2</text>
<text x="236.4" y="261.2">C1</text>
<text x="293.5" y="260.9">2.2k</text>
<text x="115.4" y="269.7">100k</text>
<text x="115.4" y="266.5">R13</text>
<text x="198.3" y="264.5">2.2k</text>
<text x="221.2" y="264.5">22u</text>
<text x="236.4" y="264.5">1u</text>
<text x="127.7" y="278.9">R7</text>
<text x="141.8" y="278.9">R8</text>
<text x="155.9" y="278.9">R14</text>
<text x="127.7" y="282.1">100k</text>
<text x="141.8" y="282.1">100k</text>
<text x="155.9" y="282.1">120k</text>
<text x="121.8" y="317.5">U15.3</text>
<text x="171.1" y="315.7">U15.4</text>
</g>
<g font-size="3.2" fill="#00f">
<text x="248.8" y="34">9</text>
<text x="246.8" y="41">10</text>
<text x="269.2" y="37.5">8</text>
<text x="56.5" y="42.8">2</text>
<text x="76.9" y="46.3">1</text>
<text x="130.6" y="46.3">6</text>
<text x="56.5" y="49.8">3</text>
<text x="130.6" y="53.4">5</text>
<text x="151" y="49.8">7</text>
<text x="247.9" y="102.8">13</text>
<text x="270.2" y="106.3">14</text>
<text x="57.6" y="111.6">2</text>
<text x="247.9" y="109.8">12</text>
<text x="57.6" y="118.6">3</text>
<text x="78" y="115.1">1</text>
<text x="131.7" y="115.1">6</text>
<text x="152" y="118.6">7</text>
<text x="131.7" y="122.2">5</text>
<text x="250.6" y="176.8">9</text>
<text x="58.3" y="185.7">2</text>
<text x="248.6" y="183.9">10</text>
<text x="270.9" y="180.4">8</text>
<text x="78.7" y="189.2">1</text>
<text x="132.4" y="189.2">6</text>
<text x="58.3" y="192.7">3</text>
<text x="132.4" y="196.3">5</text>
<text x="152.8" y="192.7">7</text>
<text x="249.6" y="245.6">13</text>
<text x="272" y="249.2">14</text>
<text x="59.4" y="254.5">2</text>
<text x="79.7" y="258">1</text>
<text x="133.5" y="258">6</text>
<text x="249.6" y="252.7">12</text>
<text x="59.4" y="261.5">3</text>
<text x="153.8" y="261.5">7</text>
<text x="133.5" y="265">5</text>
<text x="161.4" y="323.3">13</text>
<text x="114" y="325">9</text>
<text x="134.4" y="328.5">8</text>
<text x="183.8" y="326.8">14</text>
<text x="112" y="332.1">10</text>
<text x="161.4" y="330.3">12</text>
</g>
<g font-size="3.2" fill="#f00">
<text x="67.4" y="37.5" transform="rotate(-90 67.4 37.5)">4</text>
<text x="68.4" y="106.3" transform="rotate(-90 68.4 106.3)">4</text>
<text x="69.1" y="180.4" transform="rotate(-90 69.1 180.4)">4</text>
<text x="70.2" y="249.2" transform="rotate(-90 70.2 249.2)">4</text>
</g>
<g font-size="3.2">
<text x="67.4" y="59.9" transform="rotate(-90 67.4 59.9)">11</text>
<text x="68.4" y="128.7" transform="rotate(-90 68.4 128.7)">11</text>
<text x="69.1" y="202.8" transform="rotate(-90 69.1 202.8)">11</text>
<text x="70.2" y="271.5" transform="rotate(-90 70.2 271.5)">11</text>
</g>
</svg>
